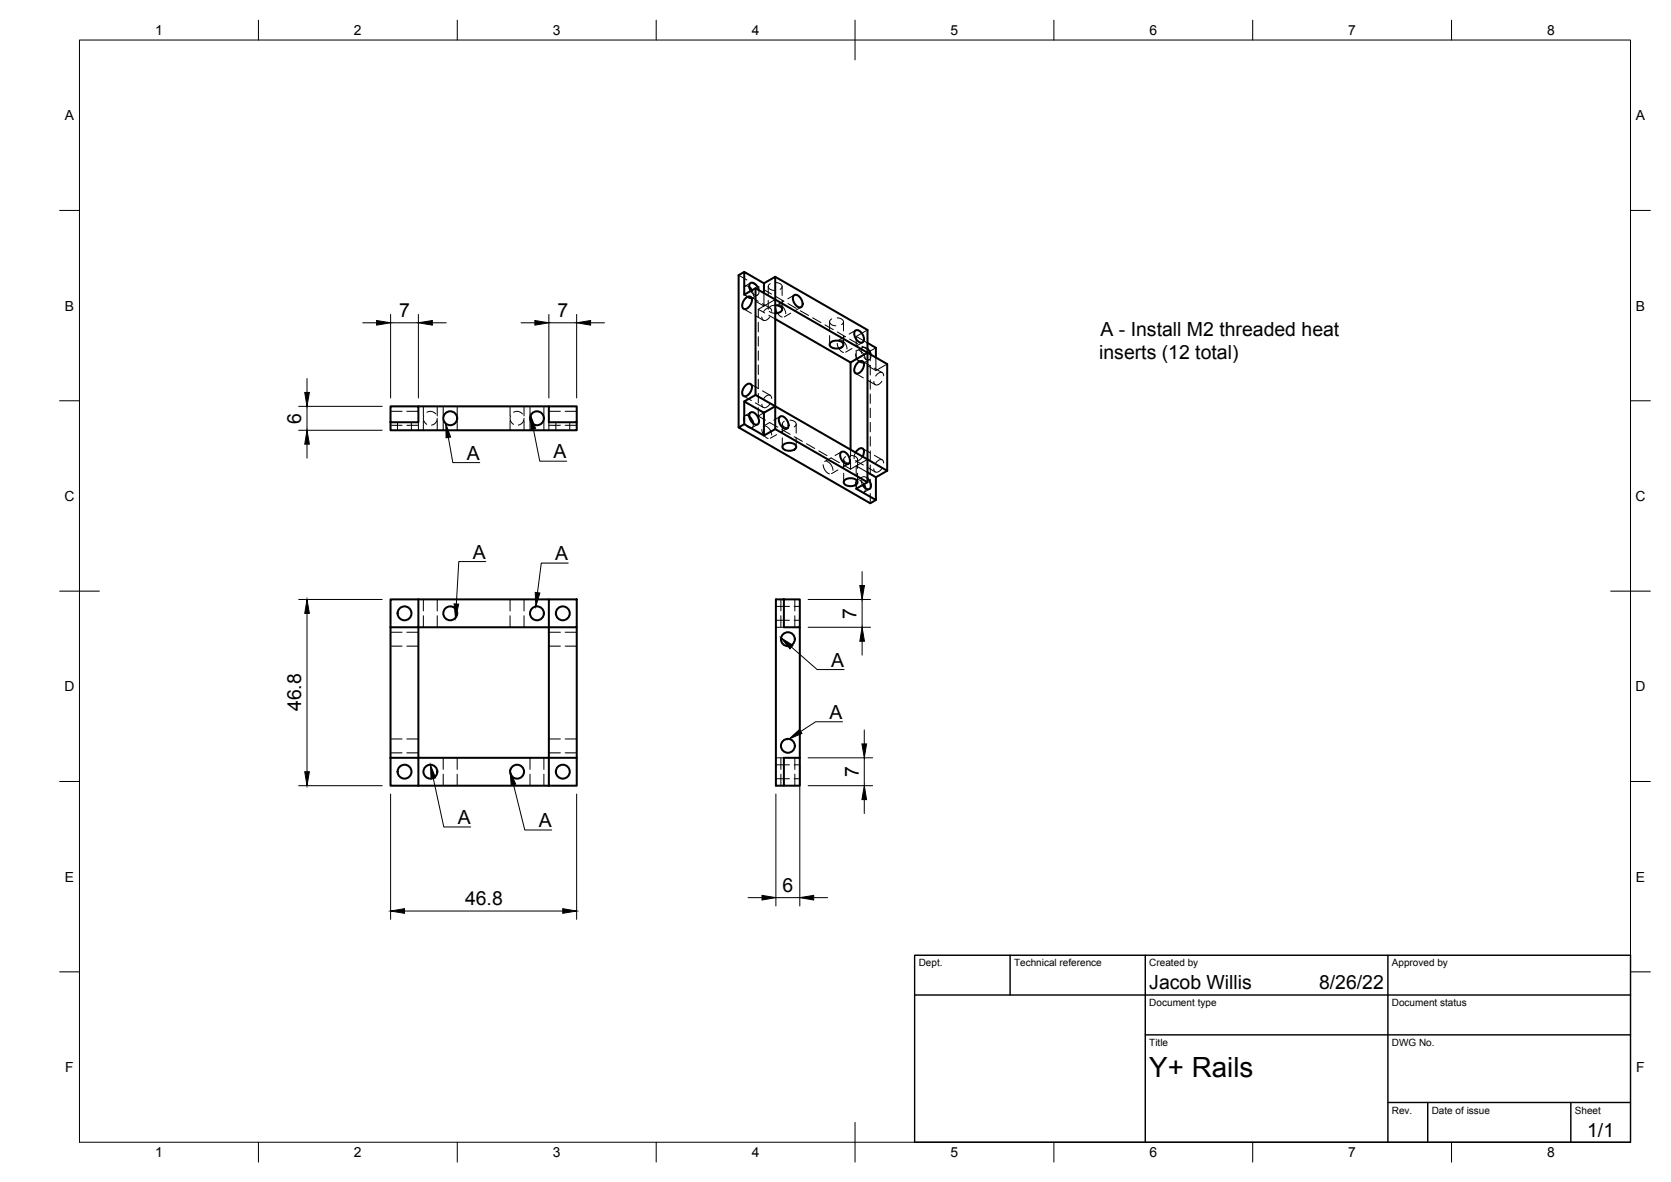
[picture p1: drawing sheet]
<svg xmlns="http://www.w3.org/2000/svg" width="420mm" height="297mm" viewBox="0 0 420 297" stroke-linecap="round" stroke-linejoin="round" font-family="sans-serif">
<!-- layer: Visible -->
<g fill="none" stroke="#000" stroke-width=".51">
<path d="M187.1 68.3l-1.4 .9v38.2M187.5 75a.9 .9 0 0 1 1.5 0 2.27 2.27 0 0 1-1.9 2.7 1.51 1.51 0 0 1 0-2.3zM188.4 72.1l.7 .8M190 72.4l4.9 2.9M190 72.4v26.9M190.8 72.9a1.93 1.93 0 0 0-2.1-1.8l-.3 .9 .4 1.1M192.1 73.6v-2.4l2.8-1.6v5.7M192.1 71.2l-5-2.9v5.7l2.9-1.6M194.9 69.6l23.2 13.3v5.7l-4.2 2.5M194.9 75.3l23.2 13.3v32.6l-2.8 1.6 4.9 2.9v-5.8M194.9 75.3v32.5M194.9 76.7a1.24 1.24 0 0 1 1.7 1.3 1.94 1.94 0 0 1-1.7 .7"/>
<path d="M199.6 74.2a1.5 1.5 0 0 1 2 1.2 1.34 1.34 0 0 1-.3 1.8 2.17 2.17 0 0 1-1.7-3zM187.5 96.9a.9 .9 0 0 1 1.5 0 2.27 2.27 0 0 1-1.9 2.7 1.51 1.51 0 0 1 0-2.3zM194.9 80.2l19 10.9M208.8 86.1a2.28 2.28 0 0 1 3.3 .3 1.51 1.51 0 0 1-2 1.2 1.33 1.33 0 0 1-1.5-1.2zM213.9 91.1v21.9M215 83.1a1.5 1.5 0 0 1 2 1.2 1.34 1.34 0 0 1-.3 1.8 2.17 2.17 0 0 1-1.7-3zM215.6 91.2a.9 .9 0 0 1 1.6 0 2.27 2.27 0 0 1-1.9 2.7 1.51 1.51 0 0 1 0-2.3zM218.1 88.6l5 2.9v26.8M218.1 86.2l2.1 1.2v2.5M218.1 87.6l.9 1.5M98.2 102.1h7v4h-7zM98.2 106.1v2h46.8v-2"/>
<path d="M105.2 102.1h32.8M138 102.1h7v4h-7zM187.1 100.9l2.9-1.6 4.9 2.8-2.8 1.6zM187.1 100.9v5.7l5 2.9M187.1 106.6l-1.4 .8 33.1 19.1 1.4-.8M188.4 104.7l.6 .6 .4 1.2M188.6 103.7a1.5 1.5 0 0 1 2 1.2 1.34 1.34 0 0 1-.2 1.8 2.17 2.17 0 0 1-1.8-3zM192.1 103.7v5.8l2.8-1.7M194.9 102.1l28.2 16.2M194.9 107.8l23.2 13.4M196.1 104.8a1.5 1.5 0 0 1 1.9 1.1 1.34 1.34 0 0 1-.2 1.8 2.17 2.17 0 0 1-1.7-2.9zM196.9 111.8a2.28 2.28 0 0 1 3.3 .3 1.51 1.51 0 0 1-2 1.2 1.33 1.33 0 0 1-1.5-1.2z"/>
<path d="M211.5 113.6a1.5 1.5 0 0 1 2 1.2 1.34 1.34 0 0 1-.3 1.8 2.17 2.17 0 0 1-1.7-3zM215.1 113.7l.6-.7a.87 .87 0 0 1 1.2-.3 .87 .87 0 0 1 .3 1.2l-.3 .8M223.1 118.3l-2.9 1.6-2.1-1.2M212.3 120.7a2.28 2.28 0 0 1 3.3 .3 1.51 1.51 0 0 1-2 1.2 1.33 1.33 0 0 1-1.4-1.2zM217.2 121.7l.4 1M218.1 120.2a1.93 1.93 0 0 1 .5 2.7l-.9-.2-.8-.8M98.2 157.6v32.8M105.2 150.6v7h-7M105.2 150.6h-7v7M105.2 157.6h32.8v32.8h-32.8zM105.2 150.6h32.8M138 150.6h7v7h-7z"/>
<path d="M145 157.6v32.8M197.1 150.6v7h4v-7h-6v46.8h2M201.1 157.6v32.8M98.2 190.4h7v7M98.2 190.4v7h7M105.2 197.4h32.8M145 190.4h-7v7M145 190.4v7h-7M197.1 190.4h4v7h-4z"/>
<circle cx="113.2" cy="105.1" r="1.75"/>
<circle cx="135" cy="105.1" r="1.75"/>
<circle cx="101.7" cy="154.1" r="1.75"/>
<circle cx="113.2" cy="154.1" r="1.75"/>
<circle cx="135" cy="154.1" r="1.75"/>
<circle cx="141.5" cy="154.1" r="1.75"/>
<circle cx="198.1" cy="160.6" r="1.75"/>
<circle cx="101.7" cy="193.9" r="1.75"/>
<circle cx="108.2" cy="193.9" r="1.75"/>
<circle cx="130" cy="193.9" r="1.75"/>
<circle cx="141.5" cy="193.9" r="1.75"/>
<circle cx="198.1" cy="187.4" r="1.75"/>
</g>
<!-- layer: Hidden -->
<g fill="none" stroke="#000" stroke-width=".25">
<path d="M185.7 69.2l2.1 1.2M187 77.6l1.9 1.1M187 73.3a2.42 2.42 0 0 0 1.6 1.7M187.1 74l2 1.2M188.4 72.1l-.7-.3-.4 .1-.2 .3M188.7 74.6l2 1.1M188.7 71.1l-1.4 .8M188.8 71l2.1 1.1M189.1 72.9l.3 1.5M189.9 79.3l2 1.2M190.1 75.8l2 1.1-1.4 .8M190.5 74.1l-1.4 .9"/>
<path d="M190.7 77.7v2.1M190.7 77.7l1.6 .9M190.8 72.9a.87 .87 0 0 1-.3 1.2 .87 .87 0 0 1-1.2-.2l-.6-.8M191.7 76.3l2 1.1M192 72.7l2 1.2M192.1 73.6v3.3l2.8-1.6M193.2 72v2.3M193.2 75.5v2.2M193.3 79.2l1.6 1M193.4 78.2l.6 .4 .9 .1M193.6 79.6a1.13 1.13 0 0 1-2 .5v-.4M193.7 71.3a.85 .85 0 0 0-.5 1 .85 .85 0 0 0 .9 .6l.6 .1"/>
<path d="M194 78.2a.82 .82 0 0 0-.5-.8 .82 .82 0 0 0-1 .3l-.5 .6M194.9 76.7l-.9 .2-.6 .3M195.1 74.5l2 1.2M195.1 71a1.19 1.19 0 0 1 1.5 1.3l-.4 .4M195.1 77.4a2.55 2.55 0 0 0 1.6 2.3M196 76.5a2.54 2.54 0 0 1 1.6 2.3M196.7 72v2.3M196.7 75.5v2.2M197.1 75.7l-1.6 .9M198.1 76.3l2.1 1.2M198.8 78.7l-1.6 .9M199.7 74.2l-1.6 .9"/>
<path d="M201.2 78.1l2.1 1.2M201.4 77.2l-1.6 .9M204.3 79.9l2.1 1.2M210.5 79.9a1.22 1.22 0 0 1 1.5 1.3l-.4 .4M187 99.5l1.9 1.2M188.7 96.5l2 1.1M190.7 81v2.4M190.7 84.6v2.4M190.7 88.2v2.3M190.7 91.7v2.4M190.7 95.3v2.4M190.7 98.9v2.3"/>
<path d="M191.7 98.2l2 1.1M207.4 81.6l2.1 1.2M208.6 80.9v2.2M208.6 84.3v2.3M209.1 80.2a.86 .86 0 0 0-.5 1 .86 .86 0 0 0 1 .6l.6 .1M210.5 86.3a2.55 2.55 0 0 0 1.6 2.3M210.5 83.4l2.1 1.2M211.4 85.4a2.47 2.47 0 0 1 1.6 2.3M212.1 80.9v2.2M212.1 84.3v2.3M212.5 84.5l-1.6 1M213.6 85.2l2.1 1.2"/>
<path d="M214.2 87.6l-1.6 .9M215.1 88.9a2.53 2.53 0 0 0 1.6 2.3M215.1 93.8l2 1.2M215.1 83l-1.6 1M215.3 88v2.3l2 1.1M215.3 84.5l2.8 1.7M216 88.1a2.47 2.47 0 0 1 1.6 2.2M216.7 87l2.1 1.2M216.9 90.8l1.9 1.1M216.9 86.1l-1.6 .9M216.9 87.3l-1.4 .8M218.1 82.9l-2.8 1.6v2.3"/>
<path d="M218.1 87.7a.9 .9 0 0 0-1.2-.4 .9 .9 0 0 0-.3 1.3v.2M218.1 95.6l2 1.1M218.6 90.3l-1.4 .9M218.8 88.2v2.5M218.8 91.9v2.3M218.8 95.4v2.4M218.8 99v2.4M218.9 89.1a.89 .89 0 0 1-.3 1.3 .89 .89 0 0 1-1.2-.4l-.2-.2M219.9 92.5l1.9 1.1M220.2 89.9v3.2M220.2 87.4l-1.4 .8M221.7 95.8a1.13 1.13 0 0 1-1.9 .6l-.1-.5"/>
<path d="M222.2 94.5a.81 .81 0 0 0-.6-.9 .81 .81 0 0 0-.9 .3l-.5 .6M223.1 91.5l-2.9 1.6-1.9-1.1M98.2 103.4h2.9M98.2 106.9h2.9M99.9 106.1v2M102.3 103.4h2.9M102.3 106.9h2.9M103.4 106.1v2M105.2 106.1v2M106.4 102.1v2.4M106.4 105.7v2.4M106.6 104.5a1.77 1.77 0 0 0 .7 2.1"/>
<path d="M107.3 103.6a1.74 1.74 0 0 1 2.2 .4M109.9 105.1a1.69 1.69 0 0 1-1.4 1.7M109.9 102.1v2.4M109.9 105.7v2.4M111.4 102.1v2.4M111.4 105.7v2.4M115 102.1v2.4M115 105.7v2.4M128.2 102.1v2.4M128.2 105.7v2.4M128.4 104.5a1.79 1.79 0 0 0 .7 2.1M129.1 103.6a1.78 1.78 0 0 1 2.3 .4"/>
<path d="M131.8 105.1a1.73 1.73 0 0 1-1.5 1.7M131.8 102.1v2.4M131.8 105.7v2.4M133.3 102.1v2.4M133.3 105.7v2.4M136.8 102.1v2.4M136.8 105.7v2.4M138 106.1v2M138 103.4h2.9M138 106.9h2.9M139.8 106.1v2M142.1 103.4h2.9"/>
<path d="M142.1 106.9h2.9M143.3 106.1v2M188.4 104.7a.83 .83 0 0 0-1.1-.2 .83 .83 0 0 0-.3 1.1l.1 .3M188.7 103.6l-1.4 .9M189.4 106.5a.84 .84 0 0 1-.4 1 .84 .84 0 0 1-1.1-.3l-.2-.2M189.9 101.2l2 1.2M190.5 106.7l-1.4 .8M190.7 102.5v2M190.7 104.5l1.8 1.1M191.6 107.9a2.53 2.53 0 0 0 1.5 2.3M192.1 103.7l-1.4 .8M192.4 107.1a2.47 2.47 0 0 1 1.6 2.2"/>
<path d="M193.5 106.2l2.1 1.2M193.5 106.2l-1.6 .9M193.6 101.5a1.29 1.29 0 0 1-1.9 .7l-.1-.6M194 100.1a.82 .82 0 0 0-.5-.8 .82 .82 0 0 0-1 .3l-.5 .6M195.3 109.2l-1.6 .9M196.2 104.7l-1.6 .9M196.6 108l2.1 1.1M196.7 106.6v2.2M196.7 110v2.3M197.2 105.9a.86 .86 0 0 0-.4 1 .86 .86 0 0 0 .9 .6l.6 .1M197.9 107.7l-1.6 .9M198.6 105.6a1.1 1.1 0 0 1 1.2 .3 1.1 1.1 0 0 1 .2 1.2l-.3 .2"/>
<path d="M199.7 109.7l2.1 1.2M200.2 106.6v2.2M200.2 110v2.3M202.8 111.5l2.1 1.2M205.9 113.3l2 1.2M207 116.8a2.55 2.55 0 0 0 1.6 2.3M207.3 116l1.7-.9 2.1 1.2M207.9 115.9a2.47 2.47 0 0 1 1.5 2.3M210.7 118.1l-1.6 .9M211.6 113.5l-1.6 1M212.1 116.9l1.8 1M212.1 115.5v2.2"/>
<path d="M212.1 118.9v2.3M212.6 114.8a.85 .85 0 0 0-.4 1 .85 .85 0 0 0 .9 .6l.6 .1M213.3 116.6l-1.6 .9M213.9 117.9l1.4-.8 2.8 1.6M213.9 113v1.9M213.9 116.1v1.8M214 114.5a1.2 1.2 0 0 1 1.5 1.3l-.4 .4M215.1 113.7l-.3 .9v.7M215.1 115.7l2 1.2M215.6 115.5v2.2M215.6 118.9v2.3M216.9 114.7l-.7 .8-.5 .3"/>
<path d="M216.9 112.7l1.9 1.1M216.9 119.9l-1.4 .8M217 119.8l.7 .1 .4 .3M218.1 115.5l-2.8 1.6v2.2M218.1 117.5l2 1.1M218.8 102.6v2.4M218.8 106.2v2.3M218.8 109.7v2.4M218.8 113.3v2.4M218.8 116.9v2.4M219.9 114.4l1.9 1.2M221.7 117.7a1.11 1.11 0 0 1-.8 .9 1.11 1.11 0 0 1-1.1-.3l-.1-.5"/>
<path d="M222.2 116.4a.82 .82 0 0 0-.6-.9 .82 .82 0 0 0-.9 .4l-.5 .5M215.2 121.1a2.38 2.38 0 0 0 .7 2.1M215.3 120.6v2.2M216.2 120.7l1 1M216.5 120.8l.4 1.1M217.6 122.7l-.1 .7-.6 .4M218.6 122.9l-1.4 .8M218.8 120.4v2.4M218.8 124v2.5M98.2 158.9h2.9M102.3 158.9h2.9M106.4 150.6v2.9"/>
<path d="M106.4 154.7v2.9M109.9 150.6v2.9M109.9 154.7v2.9M128.2 150.6v2.9M128.2 154.7v2.9M131.8 150.6v2.9M131.8 154.7v2.9M138 158.9h2.9M142.1 158.9h2.9M195.1 157.6h2M195.1 155.9h3.4M195.1 152.4h3.4"/>
<path d="M196.3 150.6v2.9M196.3 154.7v2.9M199.7 155.9h1.4M199.7 152.4h1.4M199.9 150.6v2.9M199.9 154.7v2.9M98.2 162.4h2.9M102.3 162.4h2.9M138 162.4h2.9M142.1 162.4h2.9M98.2 185.7h2.9M98.2 189.2h2.9"/>
<path d="M102.3 185.7h2.9M102.3 189.2h2.9M111.4 190.4v2.9M111.4 194.5v2.9M115 190.4v2.9M115 194.5v2.9M133.3 190.4v2.9M133.3 194.5v2.9M136.8 190.4v2.9M136.8 194.5v2.9M138 185.7h2.9M138 189.2h2.9"/>
<path d="M142.1 185.7h2.9M142.1 189.2h2.9M195.1 190.4h2M195.1 195.7h3.4M195.1 192.2h3.4M196.3 190.4v2.9M196.3 194.5v2.9M199.7 195.7h1.4M199.7 192.2h1.4M199.9 190.4v2.9M199.9 194.5v2.9"/>
</g>
<!-- layer: Border -->
<g fill="none" stroke="#000" stroke-width=".25">
<path d="M20 10.1h390v276.9h-390zM65 5.1v5M115 5.1v5M165 5.1v5M215 5.1v10M265 5.1v5M315 5.1v5M365 5.1v5M15 52.9h5M410 52.9h5M15 100.7h5M410 100.7h5"/>
<path d="M15 148.6h10M405 148.6h10M15 196.4h5M410 196.4h5M15 244.2h5M410 244.2h5M65 287v5M115 287v5M165 287v5M215 282.1v9.9M265 287v5M315 287v5"/>
<path d="M365 287v5"/>
</g>
<!-- layer: TitleBlock -->
<path d="M230 240.1h180v46.9h-180zM230 250h180M254 240.1v9.9M288 240.1v46.9M349 240.1v46.9M288 260.1h122M349 277.1h61M359 277.1v9.9M395 277.1v9.9" fill="none" stroke="#000" stroke-width=".36"/>
<!-- layer: Dimensions -->
<g fill="none" stroke="#000" stroke-width=".25">
<path d="M98.2 79v21M105.2 79v21M138 79v21M145 79v21M77.2 95.1v3.5M91.2 81.1h3.5M98.2 81.1h7M108.7 81.1h3.5M131 81.1h3.5M138 81.1h7M148.5 81.1h3.5M75.1 102.1h21"/>
<path d="M75.1 108.1h21M77.2 102.1v6M77.2 111.6v3.5M75.1 150.7h21M77.2 154.1v39.8M203.2 150.7h15.7M203.2 157.6h15.7M216.8 143.6v3.5M216.8 150.7v6.9M216.8 161.1v3.5M75.1 197.4h21M98.2 199.5v31.5"/>
<path d="M145 199.5v31.5M195.1 199.5v28.2M201.1 192.5v35.2M203.2 197.4h16.2M203.2 190.4h16.2M217.3 183.4v3.6M217.3 190.4v7M217.3 200.9v3.5M101.7 228.9h39.8M188.1 225.6h3.5M195.1 225.6h6M204.6 225.6h3.5"/>
</g>
<g fill="#000" stroke="#000" stroke-width=".25">
<path d="M76.6 98.6h1.2l-.6 3.5zM94.7 80.5l3.5 .6-3.5 .6zM105.2 81.1l3.5-.6v1.2zM134.5 80.5l3.5 .6-3.5 .6zM145 81.1l3.5-.6v1.2zM77.2 108.1l.6 3.5h-1.2zM77.2 150.7l.6 3.4h-1.2zM216.2 147.1h1.2l-.6 3.6zM216.8 157.6l.6 3.5h-1.2zM76.6 193.9h1.2l-.6 3.5zM216.7 187h1.2l-.6 3.4zM217.3 197.4l.6 3.5h-1.2z"/>
<path d="M98.2 228.9l3.5-.5v1.1zM141.5 228.4l3.5 .5-3.5 .6zM191.6 225l3.5 .6-3.5 .6zM201.1 225.6l3.5-.6v1.2z"/>
</g>
<!-- layer: Annotations -->
<path d="M112.1 106.5l1.2 3.3-1.1 .2zM133.4 104.4l1.3 3.3-1.2 .2zM114.2 151.8h1.1l-.8 3.5zM134.6 148.9l1.1 .1-1 3.4zM196.4 160.3l3 1.9-.8 .9zM108.2 192.2l1.3 3.3-1.1 .2zM128.2 193.8l1.5 3.2-1.2 .3zM198.4 185.7l2.6-2.4 .7 1z" fill="#000" stroke="#000" stroke-width=".25"/>
<path d="M112.7 109.9l1.2 6.4h6.7M134.1 107.8l1.6 8.1h6.8M122.1 141.1h-6.7l-.7 10.7M142.9 141.5h-6.8l-1 7.4M199 162.6l6.5 5.7h6.7M108.9 195.6l2.7 12.2h6.8M129.1 197.2l2.9 11.4h6.7M211.9 181.4h-6.8l-3.8 2.4" fill="none" stroke="#000" stroke-width=".25"/>
<text font-size="7" x="289" y="270.6">Y+ Rails</text>
<g font-size="4.9">
<text x="100.3" y="79.7">7</text>
<text x="140.1" y="79.7">7</text>
<text x="276.7" y="84.4">A - Install M2 threaded heat</text>
<text x="276.4" y="90.3">inserts (12 total)</text>
<text x="75.7" y="106.5" transform="rotate(-90 75.7 106.5)">6</text>
<text x="117.4" y="115.6">A</text>
<text x="139.2" y="115.2">A</text>
<text x="118.9" y="140.4">A</text>
<text x="139.6" y="140.8">A</text>
<text x="215.4" y="155.5" transform="rotate(-90 215.4 155.5)">7</text>
<text x="209" y="167.6">A</text>
<text x="75.7" y="178.7" transform="rotate(-90 75.7 178.7)">46.8</text>
<text x="208.6" y="180.7">A</text>
<text x="215.9" y="195.3" transform="rotate(-90 215.9 195.3)">7</text>
<text x="115.1" y="207.1">A</text>
<text x="135.4" y="207.9">A</text>
<text x="116.9" y="227.5">46.8</text>
<text x="196.8" y="224.1">6</text>
<text x="289" y="248.5">Jacob Willis</text>
<text x="331.7" y="248.5">8/26/22</text>
<text x="399.1" y="285.7">1/1</text>
</g>
<g font-size="3.5">
<text x="39" y="8.8">1</text>
<text x="89" y="8.8">2</text>
<text x="139" y="8.8">3</text>
<text x="189" y="8.8">4</text>
<text x="239" y="8.8">5</text>
<text x="289" y="8.8">6</text>
<text x="339" y="8.8">7</text>
<text x="389" y="8.8">8</text>
<text x="16.3" y="30.2">A</text>
<text x="411.3" y="30.2">A</text>
<text x="16.3" y="78">B</text>
<text x="411.3" y="78">B</text>
<text x="16.2" y="125.9">C</text>
<text x="411.2" y="125.9">C</text>
<text x="16.2" y="173.7">D</text>
<text x="411.2" y="173.7">D</text>
<text x="16.3" y="221.6">E</text>
<text x="411.3" y="221.6">E</text>
<text x="16.4" y="269.4">F</text>
<text x="411.4" y="269.4">F</text>
<text x="39" y="290.8">1</text>
<text x="89" y="290.8">2</text>
<text x="139" y="290.8">3</text>
<text x="189" y="290.8">4</text>
<text x="239" y="290.8">5</text>
<text x="289" y="290.8">6</text>
<text x="339" y="290.8">7</text>
<text x="389" y="290.8">8</text>
</g>
<g font-size="2.5">
<text x="231" y="242.9">Dept.</text>
<text x="255" y="242.9">Technical reference</text>
<text x="289" y="242.9">Created by</text>
<text x="350" y="242.9">Approved by</text>
<text x="289" y="252.8">Document type</text>
<text x="350" y="252.8">Document status</text>
<text x="289" y="262.9">Title</text>
<text x="350" y="262.9">DWG No.</text>
<text x="350" y="279.9">Rev.</text>
<text x="360" y="279.9">Date of issue</text>
<text x="396" y="279.9">Sheet</text>
</g>
</svg>
